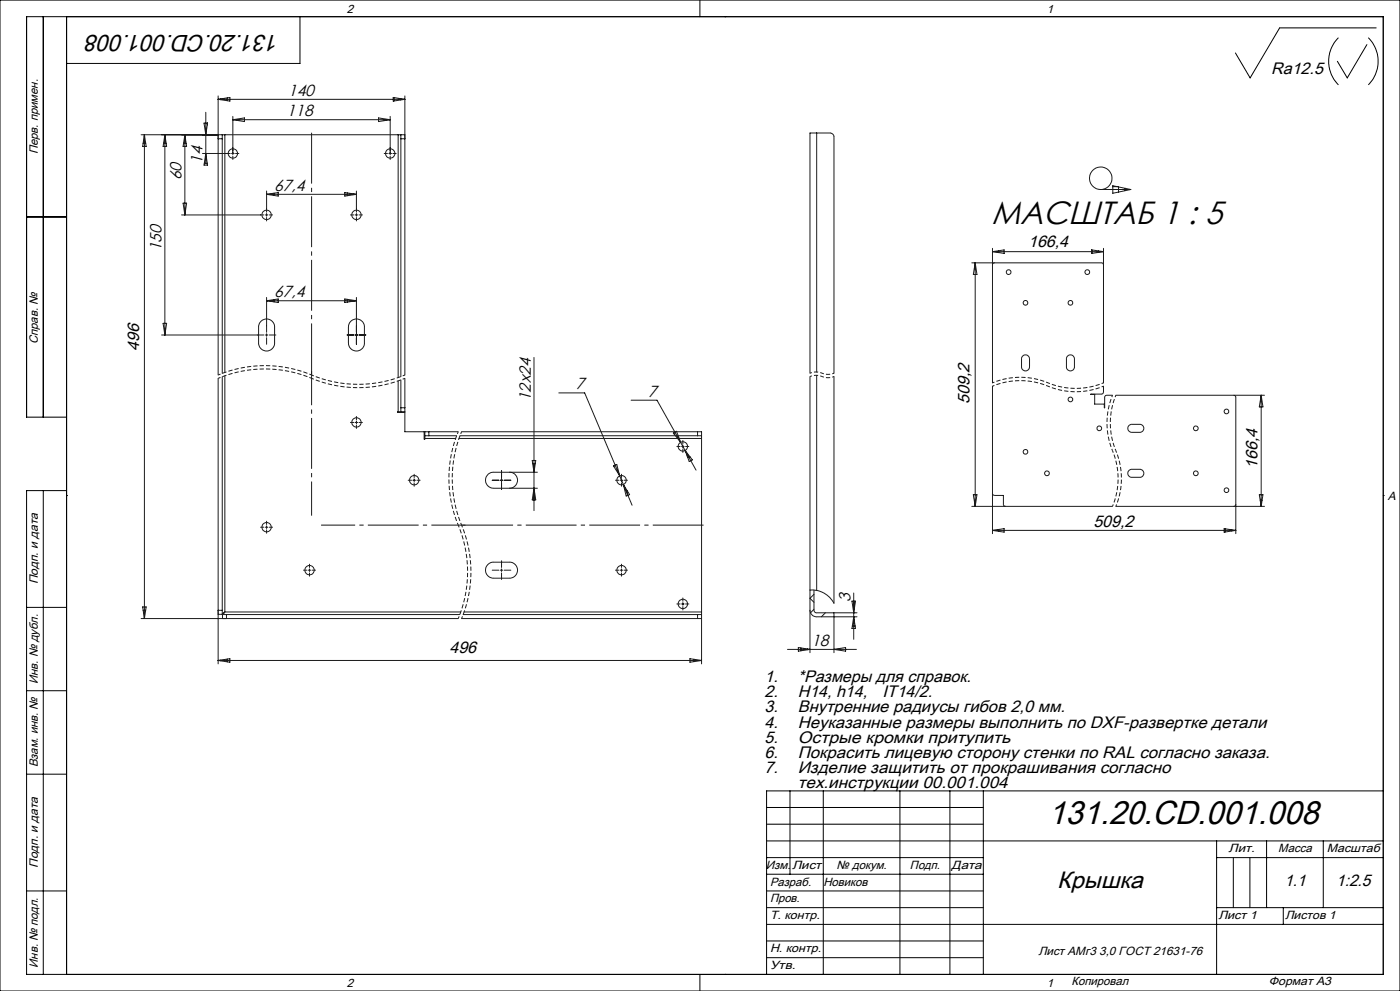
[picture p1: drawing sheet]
<svg xmlns="http://www.w3.org/2000/svg" width="420mm" height="297mm" viewBox="0 0 420 297" stroke-linecap="round" stroke-linejoin="round" font-family="sans-serif">
<g fill="none" stroke="#000" stroke-width=".3">
<path d="M0 0h420v297h-420zM13 5v120M20 5v287M90 5v14h-70M210 0v5M217.5 5h.1M401.5 11.3a10 10 0 0 0 0 14.1M410.1 13.4l-5.9 10-3-5M410.5 11.3a10 10 0 0 1 0 14.1M412.9 8.4h-29l-8.9 15-4.4-7.5M8 65h12M20 125h-12v-120h407v287h-407v-145h12"/>
<path d="M13 147v145M20 148.5h.1M415 148.5h.1M8 182h12M8 207h12M8 232h12M237 237v25M247 237v55M270 237v55M285 237v55M295 237v55M415 237h-185v55"/>
<path d="M230 242h65M230 247h65M230 252h185M230 257h65M365 252v40M365 257h50M370 257v15M375 257v15M380 252v20M397 252v20M8 267h12M230 267h65"/>
<path d="M230 272h65M230 277h185M230 262h65M365 272h50M385 272v5M210 292v5M217.5 292h.1M230 282h65M230 287h65"/>
</g>
<g fill="none" stroke="#191924" stroke-width=".3">
<path d="M61.2 36.9h1.1l-.6 3.5zM61.7 33.7v15.4M62.2 36.9v.5M65.4 29.8l3.6-.6v1.1zM65.4 28.7v83.7M65.4 29.8h56.1M66.2 29.6v.3M68.2 29.3v.9M69.8 35.9l3.5-.6v1.1zM69.8 34.9v11.5M69.8 35.9h47.3M113.6 35.3l3.5 .6-3.5 .5z"/>
<path d="M117.1 34.9v11.5M118 29.2l3.5 .6-3.5 .5zM118.2 29.2v1.1M120.2 29.6v.3M121.5 28.7v83.7M245 39.9v71.6M42.3 40.4h79.2M42.9 43h.8M43.3 41h.1M43.3 40.4l.6 3.5h-1.1zM43.3 40.4v145M49.1 43h.7"/>
<path d="M49.4 41h.1M49.5 40.4l.5 3.5h-1.1zM49.5 40.4v60M55.1 43h.7M55.5 40.4l.5 3.5h-1.1zM55.5 40.4v24M60.7 46h8.4M61.3 49h.9v.5M61.6 47h.3M61.7 46l.6 3.5h-1.1zM65.4 41.6h1.3M66.7 40.4v71.5"/>
<path d="M67.5 40.4v71.2M69.5 46h.8M69.8 46.8v1M70.7 46h.9M80 58.2l3.5-.5v1.1zM80 57.3v6.3M80 58.2h26.9M80.2 58.2v.1M82.2 57.9v.7M103.4 57.7l3.5 .5-3.5 .6zM104.2 57.8v.9M106.2 58.1v.2"/>
<path d="M106.9 57.3v6.3M115.3 46h.9M116.7 46h.8M117.1 46.8v1M117.9 46h1M119.5 40.4v72.8M120.3 40.4v72.5M120.3 41.6h1.2M330.2 56.8h9M333.8 55.7l5.4 1.1-5.4 1.1zM333.8 55.9h1.4M335.6 56v1.6"/>
<path d="M337.5 56.4v.7M54.5 64.4h24.7M54.9 60.9h1.1l-.5 3.5zM79.6 64.4h.8M80 64v.8M80 65.2v1M80.8 64.4h1M105.1 64.4h1.1M106.5 64.4h.9M106.9 64v.8M106.9 65.2v1M107.7 64.4h1"/>
<path d="M291.5 78.8h39.1l.4 .6M292.6 78.8l.5 3.5h-1.1zM292.6 78.8v73M297.7 75.4l3.5-.5v1M297.7 74.4v40.4M297.7 75.4l3.5 .5M297.7 75.4h33.3M298.3 78.8h-.3l-.3 .6M299.5 75.1v.6M301.2 75.9h.1M327.5 75.9h.1M329.6 75.2v.5"/>
<path d="M331 75.4l-3.5-.5v1M331 75.4l-3.5 .5M331 74.4v40.4M48.9 96.9h1.1l-.5 3.5zM78.2 96.4a2.4 2.4 0 0 1 2.6-.6 2.4 2.4 0 0 1 1.6 2.2v4.8a2.4 2.4 0 0 1-2.4 2.4 2.4 2.4 0 0 1-2.4-2.4v-5zM80 90.1l3.5-.5v1.1zM80 89.1v10.5M80 90.1h26.9M80.2 90.1v.1M82.2 89.8v.7M103.4 89.6l3.5 .5-3.5 .6zM104.2 89.7v.9"/>
<path d="M105.2 96.4a2.4 2.4 0 0 1 2.6-.6 2.4 2.4 0 0 1 1.5 2.2v4.8a2.4 2.4 0 0 1-2.4 2.4 2.4 2.4 0 0 1-2.4-2.4l.1-5.3zM106.2 90v.2M106.9 89.1v10.5M48.5 100.4h30.7M65.4 113.4v85.6M66.7 112.9v71.2M67.5 112.6v70.8M79.6 100.4h.8M80 100v.8M80 101.2v2M80.8 100.4h2M104.1 100.4h2.1"/>
<path d="M106.5 100.4h.9M106.9 100v.8M106.9 101.2v2M107.7 100.4h2M119.5 114.2v9.2M120.3 113.9v9.5M121.5 113.4v10h-2.2v.2h2.2v5.8h5.7v2.2h.3v-2.2h9.9M160.2 107.1v45.9M167.6 117.8h7.8l10.5 24.8M189.3 119.9h7.8l7.1 12.7M243 111.9v-72h6.2l.7 .4 .3 .6v71M243 112.9v82.7"/>
<path d="M245 112.5v64.4M250.2 112.9v67.9a7.4 7.4 0 0 0-5.2-3.9M297.7 115.7v44.2M306.8 106.7a1.19 1.19 0 0 1 1.3-.3 1.19 1.19 0 0 1 .8 1.2v2.4a1.2 1.2 0 0 1-1.2 1.2 1.2 1.2 0 0 1-1.2-1.2v-2.6zM320.2 106.8a1.2 1.2 0 0 1 1.3-.4 1.2 1.2 0 0 1 .8 1.2v2.4a1.2 1.2 0 0 1-1.2 1.2 1.2 1.2 0 0 1-1.2-1.2v-2.6zM331 115.7v1.8l-.3 .6h-3.4l1.1 .1v2.9h2.9l.1 1.1v-3.4l.6-.3h1.7M334.8 118.5h44.5M370.1 118.5l.6 .5v40.9M378.4 118.5l.5 3.5h-1.1zM378.4 118.5v33.3M105.1 126.6h1.1M106.5 126.6h.9"/>
<path d="M106.9 124.8v1M106.9 126.2v.8M106.9 127.4v1M107.7 126.6h1M120.3 122.2h1.2M127.5 130.6h9.5M127.5 131.4h9.2M128.7 129.4v1.2M137.7 131.4h72.8M138 130.6h72.5M138.5 129.4h72v69.6M159.7 138h1l-.5 3.5z"/>
<path d="M159.8 139h.8M184 139.6l1-.4 .9 3.4zM184.2 139.6v.2M202 129.8l1-.5 1.2 3.3zM202.2 129.7v.3M203.1 133.8h.9M204.2 132.6l1.3 2.4M204.5 133.8h.7M204.9 132v1M204.9 133.4v.8M204.9 134.6v1M205.5 135l2.2 2.8-.9 .5z"/>
<path d="M205.5 135l3.3 5.9M205.7 133.8h1M206.2 135.9v.9M206.3 136.9h.7M209.3 129.4v1.2M338.6 127.6l.8-.4h2.5a1.2 1.2 0 0 1 1.2 1.2 1.2 1.2 0 0 1-1.2 1.2h-2.4a1.19 1.19 0 0 1-1-.7 1.19 1.19 0 0 1 .1-1.3zM78.2 158h1M79.6 158h.8M80 156.2v1M80 157.6v.8M80 158.8v1M80.8 158h1"/>
<path d="M122.4 143.9h1.1M123.9 143.9h.8M124.2 142.1v1M124.2 143.5v.8M124.2 144.7v1M125.1 143.9h.9M147.7 143.9h1.9M150.1 143.9h.7M150.5 141.1v2M150.5 143.5v.8M150.5 144.7v2M151.3 143.9h1.9"/>
<path d="M152.9 141.5a2.4 2.4 0 0 1 2.4 2.4 2.4 2.4 0 0 1-2.4 2.4M160.2 146.3l.5 3.5h-1zM161.2 141.5h-13.1a2.4 2.4 0 0 0-2.4 2.4 2.4 2.4 0 0 0 2.4 2.4h13.1M184.6 143.9h1.1M185.9 142.6l1.1 2.6M186.1 143.9h.8M186.4 142.1v1M186.4 143.5v.8M186.4 144.7v1M187 145.2l1.9 3-1 .5zM187 145.2l2.6 6.2M187.3 143.9h.9"/>
<path d="M188.2 147.1v1.4M291.5 151.8h42.2M292 148.3h1.1l-.5 3.5zM297.7 147.9l.2 .4 .4 .2h2.7v2.8l.6 .5M297.7 159l3.5-.6v1.1zM297.7 159h73M299.5 158.7v.5M334.8 151.8h44.5M338.7 141l.7-.4h2.5a1.2 1.2 0 0 1 1.2 1.2 1.2 1.2 0 0 1-1.2 1.2h-2.4a1.19 1.19 0 0 1-1.1-.7 1.19 1.19 0 0 1 .3-1.3zM367.2 158.4l3.5 .6-3.5 .5zM367.6 158.5v1M369.5 158.8v.3"/>
<path d="M370.7 151.2l-.1 .4-.5 .2M377.8 148.3h1.1l-.5 3.5zM378.1 150h.5M91.1 170.9h1M92.5 170.9h.8M92.9 169.1v1M92.9 170.5v.8M92.9 171.7v1M93.7 170.9h1M146.3 169.3l.9-.7 .6-.1h5.1a2.4 2.4 0 0 1 2.4 2.4 2.4 2.4 0 0 1-2.4 2.4h-4.8a2.4 2.4 0 0 1-2.2-1.5 2.4 2.4 0 0 1 .4-2.5zM147.7 170.9h1.9M150.1 170.9h.7"/>
<path d="M150.5 168.1v2M150.5 170.5v.8M150.5 171.7v2M151.3 170.9h1.9M184.6 170.9h1.1M186.1 170.9h.8M186.4 169.1v1M186.4 170.5v.8M186.4 171.7v1M187.3 170.9h.9M204.9 179.2v1M243 176.8l2 .1"/>
<path d="M244.2 176.8v6.2l.4 .5 12.5 .2M244.2 178.1l-1.2 1.2 1.2 1.2M256.1 177.7v13.9M42.3 185.4h95.1M42.8 181.9h1.1l-.6 3.5zM42.9 182.9h.8M43.3 185h.1M65.4 197.9l3.6-.5v1.1zM65.4 197.9h145.1M65.4 182.9h1.3M65.4 184.1h1.3M66.2 197.8v.2"/>
<path d="M66.7 184.2h71.2M66.7 184.2v1.2M67.5 183.4l-.8 .7M67.5 183.4l-.8 .8M67.5 183.4h70.7M67.9 184.2v1.2M68.2 197.5v.9M138.5 185.4h72M138.9 184.2h71.6M139.2 183.4h71.3M203.1 181h.9M204.5 181h.7"/>
<path d="M204.9 180.6v.8M204.9 181.8v1M205.7 181h1M207 197.4l3.5 .5-3.5 .6zM208.2 197.6v.7M209.3 184.2v1.2M210.2 197.9v.1M236.3 194.6h20.6M239.5 194.1l3.5 .5-3.5 .6zM240.3 194.2v.8M242.3 194.5v.2M243 182.9l.2 .8 .5 .7 1.1 .5h12.3"/>
<path d="M244.2 182.6l-1 1.1M247.6 183.7l-1.2 1.2M250.2 194.6l3.5-.5v1.1zM250.2 183.7v11.9M255.6 180.2h1l-.5 3.5zM255.7 187.6h.8M256 185.6h.2M256.1 183.6h.1M256.1 184.9l.5 3.4h-1zM256.3 180.2v2.5"/>
<circle cx="69.9" cy="46" r="1.4"/>
<circle cx="117.1" cy="46" r="1.4"/>
<circle cx="330.2" cy="53.4" r="3.4"/>
<circle cx="80" cy="64.4" r="1.4"/>
<circle cx="106.9" cy="64.4" r="1.4"/>
<circle cx="302.6" cy="81.6" r=".71"/>
<circle cx="307.7" cy="90.8" r=".71"/>
<circle cx="321.1" cy="90.8" r=".71"/>
<circle cx="326.2" cy="81.6" r=".71"/>
<circle cx="321.1" cy="119.7" r=".7"/>
<circle cx="106.9" cy="126.6" r="1.39"/>
<circle cx="204.9" cy="133.8" r="1.4"/>
<circle cx="307.7" cy="135.4" r=".71"/>
<circle cx="329.8" cy="128.4" r=".7"/>
<circle cx="358.7" cy="128.4" r=".71"/>
<circle cx="367.9" cy="123.3" r=".71"/>
<circle cx="80" cy="158" r="1.39"/>
<circle cx="124.3" cy="143.9" r="1.4"/>
<circle cx="186.5" cy="143.9" r="1.4"/>
<circle cx="314.1" cy="141.8" r=".71"/>
<circle cx="358.7" cy="141.8" r=".71"/>
<circle cx="368" cy="146.9" r=".7"/>
<circle cx="92.9" cy="170.9" r="1.4"/>
<circle cx="186.5" cy="170.9" r="1.4"/>
<circle cx="204.9" cy="181" r="1.4"/>
</g>
<path d="M93.5 113.4a36.4 36.4 0 0 0 28 0M93.5 113.4a36.4 36.4 0 0 0-28 0M93.5 112.4a36.4 36.4 0 0 0 28 0M93.5 112.4a36.4 36.4 0 0 0-28 0M137.5 129.4a36.4 36.4 0 0 0 0 28M138.5 129.4a36.4 36.4 0 0 0 0 28M137.5 185.4a36.4 36.4 0 0 0 0-28M138.5 185.4a36.4 36.4 0 0 0 0-28" fill="none" stroke="#191924" stroke-width=".3" stroke-dasharray="1.3 .6" stroke-dashoffset=".6" stroke-linecap="butt"/>
<path d="M246.6 112.8l1.8 .4 1.8-.4M246.6 112.8l-1.8-.3-1.8 .3M246.6 111.8l1.8 .4 1.8-.4M246.6 111.8l-1.8-.3-1.8 .3M314.4 115.7a21.6 21.6 0 0 0 16.6 0M314.4 115.7a21.6 21.6 0 0 0-16.6 0M314.4 114.7a21.6 21.6 0 0 0 16.6 0M314.4 114.7a21.6 21.6 0 0 0-16.6 0M333.8 118.5a21.6 21.6 0 0 0 0 16.6M334.8 118.5a21.6 21.6 0 0 0 0 16.6M333.8 151.7a21.6 21.6 0 0 0 0-16.6M334.8 151.7a21.6 21.6 0 0 0 0-16.6" fill="none" stroke="#191924" stroke-width=".3" stroke-dasharray="1.3 .6" stroke-dashoffset=".7" stroke-linecap="butt"/>
<path d="M93.5 154.5v-43.3M139.6 157.4h-43.3" fill="none" stroke="#191924" stroke-width=".3" stroke-dasharray="15.2 1.3 1.3 1.3" stroke-dashoffset="5" stroke-linecap="butt"/>
<path d="M93.5 112.4v-72.8M211.3 157.4h-72.8" fill="none" stroke="#191924" stroke-width=".3" stroke-dasharray="15.2 1.3 1.3 1.3" stroke-dashoffset="-.2" stroke-linecap="butt"/>
<g fill="#808080">
<path d="M420 76.1v1.1zM420 76.1v1.1zM250.6 -.1h3.5zM239.9 -.1h3.5z"/>
<path d="M420 159.7v1zM420 159.7v1zM56.5 -.1h3.5zM100.2 -.1h3.5zM66.6 -.1h3.5zM90.1 -.1h3.5zM66.6 -.1h3.5zM90.1 -.1h3.5zM172 -.1h1.1zM173.1 -.1h1.1zM189 -.1h1.9zM192.1 -.1h1.9z"/>
<path d="M420 80v3.5zM420 149.5v3.5zM420 119.7v3.5zM420 149.5v3.5zM49 -.1h1.1zM49 -.1h1.1zM42.8 -.1h1zM42.8 -.1h1zM36.8 -.1h1zM36.8 -.1h1zM30.6 -.1h1.1zM30.6 -.1h1.1z"/>
</g>
<text font-size="10" x="314.5" y="246.8">131.20.CD.001.008</text>
<text font-size="9.7" x="297.5" y="67">МАСШТАБ 1 : 5</text>
<g font-size="7.1">
<text x="84" y="10.3" transform="rotate(-180 84 10.3)">131.20.CD.001.008</text>
<text x="317.2" y="266.1">Крышка</text>
</g>
<g font-size="5">
<text x="381.4" y="22.3">Ra12.5</text>
<text x="308.4" y="74">166,4</text>
<text x="41.8" y="105.1" transform="rotate(-90 41.8 105.1)">496</text>
<text x="290.9" y="121.1" transform="rotate(-90 290.9 121.1)">509,2</text>
<text x="377.2" y="140.5" transform="rotate(-90 377.2 140.5)">166,4</text>
<text x="328" y="157.9">509,2</text>
<text x="134.8" y="195.9">496</text>
<text x="229.3" y="204.5">1.</text>
<text x="229.3" y="209">2.</text>
<text x="239.3" y="204.5">*Размеры для справок.</text>
<text x="239.3" y="209">H14, h14,</text>
<text x="264.7" y="209">IT14/2.</text>
<text x="229.3" y="213.5">3.</text>
<text x="239.3" y="213.5">Внутренние радиусы гибов 2,0 мм.</text>
<text x="229.3" y="218.1">4.</text>
<text x="239.3" y="218.1">Неуказанные размеры выполнить по DXF-развертке детали</text>
<text x="229.3" y="222.6">5.</text>
<text x="229.3" y="227.1">6.</text>
<text x="239.3" y="222.6">Острые кромки притупить</text>
<text x="239.3" y="227.1">Покрасить лицевую сторону стенки по RAL согласно заказа.</text>
<text x="229.3" y="231.6">7.</text>
<text x="239.3" y="231.6">Изделие защитить от прокрашивания согласно</text>
<text x="239.3" y="236.1">тех.инструкции 00.001.004</text>
<text x="385.3" y="265.7">1.1</text>
<text x="400.8" y="265.7">1:2.5</text>
</g>
<g font-size="4.8">
<text x="86.4" y="28.8">140</text>
<text x="86.1" y="34.9">118</text>
<text x="60.8" y="49" transform="rotate(-90 60.8 49)">14</text>
<text x="54.5" y="54.1" transform="rotate(-90 54.5 54.1)">60</text>
<text x="82.3" y="57.2">67,4</text>
<text x="48.5" y="75.3" transform="rotate(-90 48.5 75.3)">150</text>
<text x="82.3" y="89.1">67,4</text>
<text x="172.8" y="116.7">7</text>
<text x="194.4" y="118.9">7</text>
<text x="159.2" y="120.2" transform="rotate(-90 159.2 120.2)">12х24</text>
<text x="255.1" y="180.4" transform="rotate(-90 255.1 180.4)">3</text>
<text x="243.4" y="193.6">18</text>
</g>
<g font-size="3.6">
<text x="104" y="3.9">2</text>
<text x="314" y="3.9">1</text>
<text x="11.4" y="46.3" transform="rotate(-90 11.4 46.3)">Перв. примен.</text>
<text x="11.3" y="103.2" transform="rotate(-90 11.3 103.2)">Справ. №</text>
<text x="416.4" y="149.9">A</text>
<text x="11.4" y="175.1" transform="rotate(-90 11.4 175.1)">Подп. и дата</text>
<text x="11.3" y="205" transform="rotate(-90 11.3 205)">Инв. № дубл.</text>
<text x="11.4" y="230" transform="rotate(-90 11.4 230)">Взам. инв. №</text>
<text x="368.5" y="255.4">Лит.</text>
<text x="383.5" y="255.4">Масса</text>
<text x="398.1" y="255.4">Масштаб</text>
<text x="11.4" y="260.1" transform="rotate(-90 11.4 260.1)">Подп. и дата</text>
<text x="229.8" y="260.4">Изм.</text>
<text x="237.6" y="260.4">Лист</text>
<text x="251" y="260.4">№ докум.</text>
<text x="273" y="260.4">Подп.</text>
<text x="285.5" y="260.4">Дата</text>
<text x="231" y="265.4">Разраб.</text>
<text x="247" y="265.5">Новиков</text>
<text x="231" y="275.4">Т. контр.</text>
<text x="231" y="270.4">Пров.</text>
<text x="365.5" y="275.4">Лист 1</text>
<text x="385.5" y="275.4">Листов 1</text>
<text x="231" y="285.4">Н. контр.</text>
<text x="311.5" y="286.2">Лист АМг3 3,0 ГОСТ 21631-76</text>
<text x="11.3" y="290" transform="rotate(-90 11.3 290)">Инв. № подл.</text>
<text x="231" y="290.4">Утв.</text>
<text x="104" y="295.9">2</text>
<text x="314" y="295.9">1</text>
<text x="321.5" y="295.3">Копировал</text>
<text x="380.7" y="295.3">Формат А3</text>
</g>
</svg>
